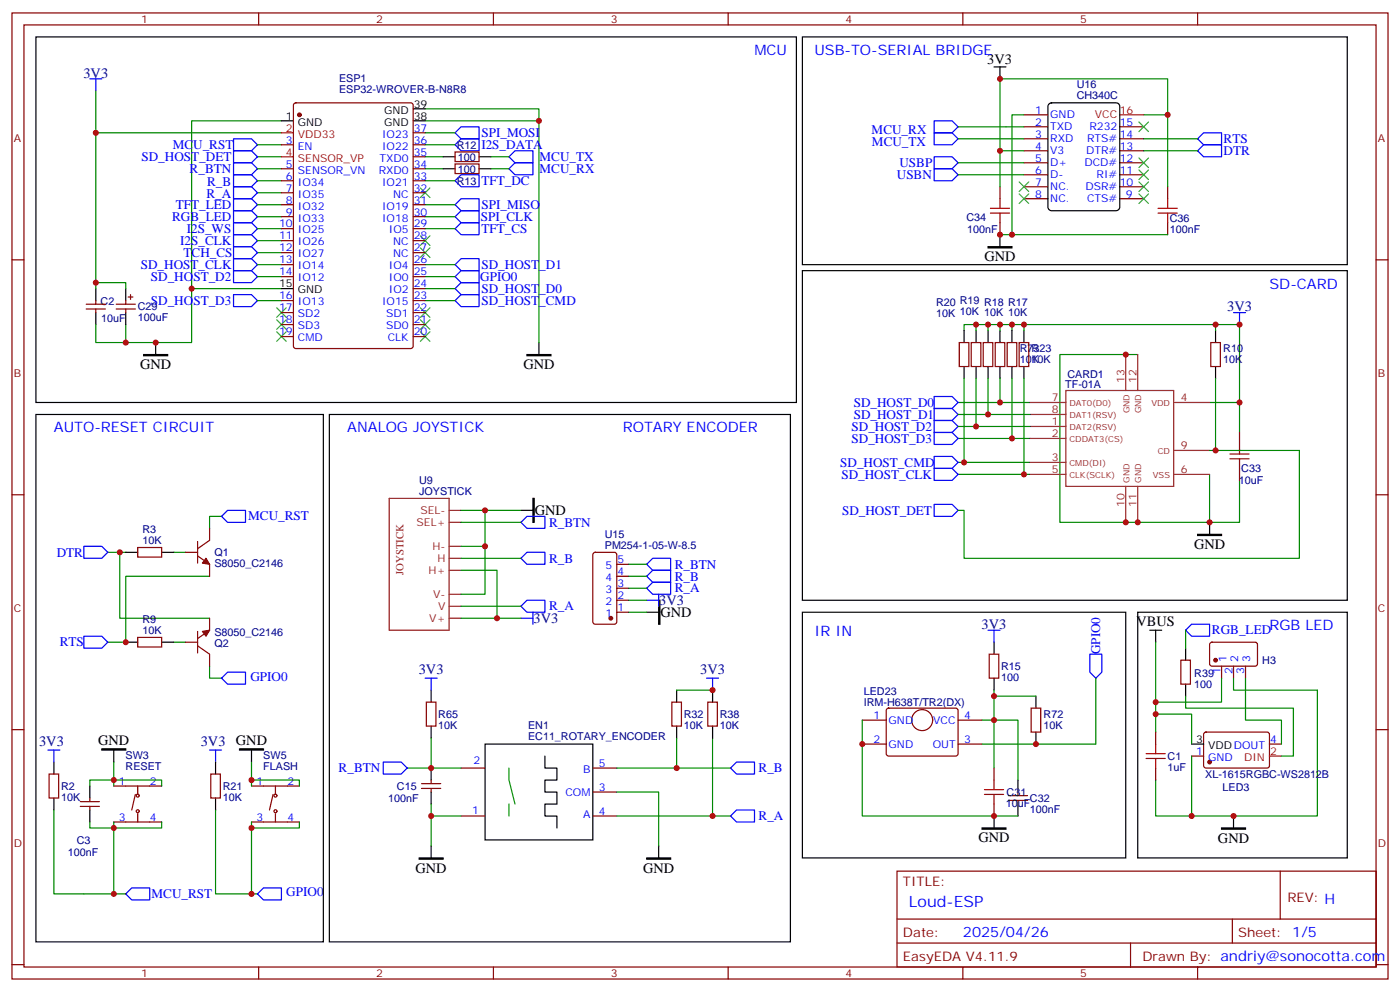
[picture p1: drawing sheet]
<svg xmlns="http://www.w3.org/2000/svg" width="412mm" height="292mm" viewBox="0 0 412 292" stroke-linecap="round" stroke-linejoin="round" font-family="sans-serif">
<g fill="none" stroke="#870000" stroke-width=".35">
<path d="M3.5 3.8h405.4v284.3h-405.4zM7.1 7.3h398.2v277.3h-398.2zM76.2 3.8v3.5M145.3 3.8v3.5M214.5 3.8v3.5M283.6 3.8v3.5M352.8 3.8v3.5M86.7 30.5l.4-.2h33.9l.7 .4v71.2l-.5 .6-34.1 .1-.6-.5-.1-71.1zM121.7 39.1h3.5M301.6 37.3h7.1M301.6 33.8h7.1M329.8 37.3h7.1"/>
<path d="M82.9 42.6h3.5M82.9 49.7h3.5M82.9 53.2h3.5M82.9 56.7h3.5M121.7 42.6h3.5M121.7 46.1h3.5M121.7 49.7h3.5M121.7 53.2h3.5M121.7 56.7h3.5M134.1 44.7h7v2.9h-7zM134.1 48.3h7v2.8h-7zM294.6 55v3.5"/>
<path d="M301.6 40.9h7.1M301.6 44.4h7.1M301.6 47.9h7.1M301.6 51.4h7.1M301.6 55h7.1M301.6 58.5h7.1M329.8 40.9h7.1M329.8 44.4h7.1M329.8 47.9h7.1M329.8 51.4h7.1M329.8 55h7.1M329.8 58.5h7.1"/>
<path d="M344 55v3.5M3.5 76.5h3.6M82.9 60.3h3.5M82.9 63.8h3.5M82.9 67.3h3.5M82.9 70.8h3.5M82.9 74.4h3.5M82.9 77.9h3.5M121.7 60.3h3.5M121.7 63.8h3.5M121.7 67.3h3.5M121.7 70.8h3.5"/>
<path d="M121.7 74.4h3.5M121.7 77.9h3.5M294.6 65.5v3.6M344 65.5v3.6M405.3 76.5h3.6M25.4 90.9h5.6M25.4 89.5h5.6M28.2 88.5v1M28.2 90.9v1.1M34.2 90.9h5.7M34.2 89.5h5.7M37 88.5v1"/>
<path d="M37 90.9v1.1M37.7 87.4h1.5M38.5 86.7v1.4M82.9 81.4h3.5M82.9 88.5h3.5M82.9 92h3.5M82.9 95.5h3.5M82.9 99.1h3.5M121.7 81.4h3.5M121.7 84.9h3.5M121.7 88.5h3.5M121.7 92h3.5"/>
<path d="M121.7 95.5h3.5M121.7 99.1h3.5M282.6 100.8h2.8v7.1h-2.8zM286.1 100.8h2.8v7.1h-2.8zM289.6 100.8h2.9v7.1h-2.9zM293.2 100.8h2.8v7.1h-2.8zM296.7 100.8h2.8v7.1h-2.8zM300.2 100.8h2.8v7.1h-2.8zM356.7 100.8h2.8v7.1h-2.8zM365.1 127.3v3.5M365.1 137.9v3.5M3.5 145.6h3.6"/>
<path d="M58.2 159.4v6.3M61.7 155.5v3.5l-3.5 2.5M405.3 145.6h3.6M40.6 161.1h7v2.9h-7zM54.7 162.6h3.5M58.2 163.6l3.5 2.5v3.5M174.9 162.8l.4-.2h5.7l.6 .4 .1 20-.5 .7h-5.9l-.6-.4-.1-20zM181.7 176.7h3.5M181.7 173.1h3.5M181.7 169.6h3.5M181.7 166.1h3.5M40.6 187.6h7v2.8h-7z"/>
<path d="M54.7 189h3.5M58.2 190.1l3.5 2.4v3.6M58.2 185.8v6.4M61.7 182v3.5l-3.5 2.5M181.7 180.2h3.5M291.4 192.5h2.8v7.1h-2.8zM347.8 194.3h2.9v7.1h-2.9zM356.5 189.2l.5-.2 13 .1 .4 .6v5.9l-.7 .5-13-.1-.4-.6v-5.7zM359.8 196.1v3.5M363.4 196.1v3.5M366.9 196.1v3.5M3.5 214.8h3.6"/>
<path d="M125.6 206.7h2.8v7h-2.8zM197.9 206.7h2.8v7h-2.8zM208.5 206.7h2.8v7h-2.8zM254 211.9h7.1M254 219h7.1M261.3 208.6l.5-.2 20 .1 .4 .6v13l-.7 .4h-20l-.4-.7v-12.7zM282.2 211.9h7.1M282.2 219h7.1M303.7 208.4h2.9v7.1h-2.9zM340.4 215.5v3.5M354.8 215.7l.4-.2h18.3l.4 .7v9.4l-.7 .5-18.2-.1-.5-.6v-9.2zM373.9 219h3.6"/>
<path d="M405.3 214.8h3.6M14.5 227.8h2.8v7.1h-2.8zM23.6 237.3h5.7M23.6 235.9h5.7M26.5 234.9v1M26.5 237.3v1.1M33.5 231.4h14.1M39.9 233.8l-1.1 4.6M40.6 231.4v2.4M40.6 239.5v2.4M62.1 227.8h2.8v7.1h-2.8zM74.1 231.4h14.1"/>
<path d="M80.4 233.8l-1 4.6M81.1 231.4v2.4M81.1 239.5v2.4M124.2 232.1h5.6M124.2 230.6h5.6M127 229.6v1M127 232.1v1M135.8 226.1h7.1M174.6 226.1h7.1M174.6 233.1h7.1M292.8 226.1v3.5M292.8 236.6v3.6"/>
<path d="M297 234.2h5.7M297 235.6h5.7M299.9 233.1v1.1M299.9 235.6v1M340.4 226.1v3.5M351 222.5h3.5M33.5 241.9h14.1M74.1 241.9h14.1M135.8 240.2h7.1M174.6 240.2h7.1M264.2 256.4h141.1v28.2h-141.1zM377.1 256.4v14.1"/>
<path d="M264.2 270.5h141.1M264.2 277.6h141.1M333 277.6v7M363 270.5v7.1M3.5 283.9h3.6M76.2 284.6v3.5M145.3 284.6v3.5M214.5 284.6v3.5M283.6 284.6v3.5M352.8 284.6v3.5M405.3 283.9h3.6"/>
<circle cx="271.6" cy="211.9" r="3.1"/>
<circle cx="40.6" cy="234.2" r=".44"/>
<circle cx="40.6" cy="238.8" r=".44"/>
<circle cx="81.1" cy="234.2" r=".44"/>
<circle cx="81.1" cy="238.8" r=".44"/>
</g>
<g fill="none" stroke="#00f" stroke-width=".35">
<path d="M26.5 23.2h3.5M28.2 23.2v3.5M134.1 39.1l1.7-1.8h5.3v3.6h-5.3zM275.2 39.1h5.3l1.7 1.8-1.7 1.7h-5.3zM275.2 35.6h5.3l1.7 1.7-1.7 1.8h-5.3zM354.5 39.1h5.3v3.5h-5.3l-1.7-1.7zM68.8 40.9h5.3l1.7 1.7-1.7 1.8h-5.3zM68.8 47.9h5.3l1.7 1.8-1.7 1.7h-5.3zM68.8 51.4h5.3l1.7 1.8-1.7 1.8h-5.3zM68.8 58.5h5.3l1.7 1.8-1.7 1.7h-5.3zM68.8 55h5.3l1.7 1.7-1.7 1.8h-5.3zM68.8 44.4h5.3l1.7 1.7-1.7 1.8h-5.3z"/>
<path d="M134.1 53.2l1.7-1.8h5.3v3.6h-5.3zM135.8 58.5h5.3v3.5h-5.3l-1.7-1.7zM135.8 40.9h5.3v3.5h-5.3l-1.7-1.8zM149.9 49.7l1.8-1.8h5.3v3.5h-5.3zM149.9 46.1l1.8-1.7h5.3v3.5h-5.3zM275.2 46.1h5.3l1.7 1.8-1.7 1.8h-5.3zM275.2 49.7h5.3l1.7 1.7-1.7 1.8h-5.3zM352.8 44.4l1.7-1.8h5.3v3.5h-5.3zM68.8 62h5.3l1.7 1.8-1.7 1.7h-5.3zM68.8 65.5h5.3l1.7 1.8-1.7 1.8h-5.3zM68.8 69.1h5.3l1.7 1.7-1.7 1.8h-5.3zM68.8 76.1h5.3l1.7 1.8-1.7 1.8h-5.3z"/>
<path d="M68.8 79.7h5.3l1.7 1.7-1.7 1.8h-5.3zM68.8 72.6h5.3l1.7 1.8-1.7 1.7h-5.3zM134.1 63.8l1.7-1.8h5.3v3.5h-5.3zM134.1 67.3l1.7-1.8h5.3v3.6h-5.3zM134.1 77.9l1.7-1.8h5.3v3.6h-5.3zM68.8 86.7h5.3l1.7 1.8-1.7 1.7h-5.3zM134.1 88.5l1.7-1.8h5.3v3.5h-5.3zM134.1 81.4l1.7-1.7h5.3v3.5h-5.3zM134.1 84.9l1.7-1.7h5.3v3.5h-5.3zM363.4 92h3.5M365.1 92v3.5M275.2 116.7h5.3l1.7 1.8-1.7 1.7h-5.3z"/>
<path d="M275.2 120.2h5.3l1.7 1.8-1.7 1.8h-5.3zM275.2 134.3h5.3l1.7 1.8-1.7 1.8h-5.3zM275.2 127.3h5.3l1.7 1.7-1.7 1.8h-5.3zM275.2 123.8h5.3l1.7 1.7-1.7 1.8h-5.3zM275.2 137.9h5.3l1.7 1.7-1.7 1.8h-5.3zM65.3 152l1.7-1.8h5.3v3.5h-5.3zM153.5 153.7l1.7-1.7h5.3v3.5h-5.3zM275.2 148.4h5.3l1.7 1.8-1.7 1.8h-5.3zM24.7 160.8h5.3l1.7 1.8-1.7 1.7h-5.3zM153.5 164.3l1.7-1.7h5.3v3.5h-5.3zM153.5 178.4l1.7-1.7h5.3v3.5h-5.3zM190.5 173.1l1.8-1.7h5.3v3.5h-5.3z"/>
<path d="M190.5 169.6l1.8-1.7h5.3v3.5h-5.3zM190.5 166.1l1.8-1.8h5.3v3.6h-5.3zM190.5 176.7h3.5M194 174.9v3.5M24.7 187.3h5.3l1.7 1.7-1.7 1.8h-5.3zM65.3 199.6l1.7-1.8h5.3v3.6h-5.3zM125.2 199.6h3.6M127 199.6v3.5M153.5 182h3.5M157 180.2v3.5M208.1 199.6h3.6M209.9 199.6v3.5"/>
<path d="M291 185.5h3.6M292.8 185.5v3.5M321 192.5h3.6v5.3l-1.8 1.8-1.8-1.8zM349.2 185.5l1.8-1.8h5.3v3.6h-5.3zM14.1 220.8h3.5M15.9 220.8v3.5M61.7 220.8h3.6M63.5 220.8v3.5M112.9 224.3h5.3l1.7 1.8-1.7 1.7h-5.3zM215.2 226.1l1.8-1.8h5.2v3.5h-5.2zM215.2 240.2l1.8-1.8h5.2v3.5h-5.2zM38.8 261.3h5.3v3.6h-5.3l-1.8-1.8z"/>
<path d="M77.6 261.3h5.3v3.6h-5.3l-1.8-1.8z"/>
</g>
<g fill="none" stroke="#008700" stroke-width=".35">
<path d="M28.2 26.7v12.4h54.7M28.2 39.1v45.8M82.9 35.6h-26.5v49.3M125.2 32h33.5v68.8M125.2 35.6h33.5M125.2 39.1h8.9M282.2 37.3h19.4M301.6 33.8h-3.5v35.3M336.9 33.8h7.1v-10.6h-49.4v21.2h7M344 33.8v21.2M75.8 46.1h7.1M75.8 49.7h7.1"/>
<path d="M75.8 42.6h7.1M75.8 53.2h7.1M75.8 56.7h7.1M125.2 46.1h5.3M125.2 49.7h5.3M125.2 42.6h8.9M125.2 53.2h8.9M144.6 46.1h5.3M144.6 49.7h5.3M282.2 40.9h19.4M282.2 47.9h19.4M282.2 51.4h19.4"/>
<path d="M294.6 44.4v10.6M336.9 40.9h15.9M336.9 44.4h15.9M75.8 60.3h7.1M75.8 63.8h7.1M75.8 67.3h7.1M75.8 70.8h7.1M75.8 74.4h7.1M75.8 77.9h7.1M125.2 60.3h8.9M125.2 63.8h8.9M125.2 67.3h8.9"/>
<path d="M125.2 77.9h8.9M294.6 69.1h49.4M28.2 83.2h8.8v1.7M28.2 95.5v5.3h8.8M75.8 81.4h7.1M75.8 88.5h7.1M82.9 84.9h-26.5v15.9h-19.4v-5.3M125.2 81.4h8.9M125.2 88.5h8.9M125.2 84.9h8.9M287.5 95.5v1.8M291 95.5v1.8"/>
<path d="M294.6 95.5v1.8M298.1 97.3v-1.8h67v23h-8.8M298.1 95.5h-14.1v1.8M301.6 95.5v1.8M358.1 95.5v1.8M282.2 118.5h21.2M284 111.4v24.7M287.5 111.4v14.1h15.9M291 111.4v10.6h12.4M294.6 111.4v7.1M298.1 111.4v17.6M301.6 111.4v28.2"/>
<path d="M335.1 104.4h-22.9v49.3h44.1v-14.1M358.1 111.4v21.2h-1.8M365.1 118.5v8.8M282.2 139.6h21.2M282.2 136.1h21.2M282.2 129h21.2M282.2 122h8.8M282.2 125.5h5.3M358.1 132.6h24.7v31.7h-98.8v-14.1h-1.8M65.3 152h-3.6v3.5M135.8 150.2h17.7M135.8 153.7h17.7"/>
<path d="M142.9 150.2v10.6h-7.1M365.1 141.4v12.3h-8.8M31.7 162.6h5.3M35.3 162.6v19.4h26.4M51.2 162.6h3.5M61.7 169.6h-24.7v19.4h-5.3M135.8 167.9h10.6v14.1M135.8 178.4h17.7M135.8 164.3h17.7M142.9 160.8v14.1h-7.1M185.2 176.7h5.3M185.2 173.1h5.3"/>
<path d="M185.2 169.6h5.3M185.2 166.1h5.3M51.2 189h3.5M61.7 196.1v3.5h3.6M135.8 182h17.7M185.2 180.2h5.3M322.8 199.6v19.4h-33.5M340.4 189v26.5M349.2 185.5v5.3M359.8 199.6v7.1h-19.4M363.4 199.6v3.5h24.7v37.1h-47.7v-10.6M366.9 199.6v12.3h10.6v7.1"/>
<path d="M127 217.2v8.9h8.8M199.3 217.2v8.9h-17.6M199.3 203.1h10.6M209.9 217.2v23h-28.2M254 211.9v28.3h45.9M289.3 211.9h10.6v17.7M292.8 204.9h12.4M292.8 203.1v23M340.4 210.2h10.6v8.8M349.2 204.9v3.5h31.8v14.1h-3.5M15.9 238.4v24.7h17.6v-21.2M26.5 231.4v-1.8h21.1v1.8"/>
<path d="M33.5 224.3v7.1M63.5 238.4v24.7h10.6M74.1 229.6h14.1v1.8M74.1 224.3v7.1M119.9 226.1h7.1M127 236.6v3.6M181.7 233.1h12.3v15.9M199.3 226.1h15.9M351 222.5v17.7M26.5 241.9v1.8h21.1v-1.8M74.1 241.9v21.2h1.7M88.2 241.9v1.8h-14.1"/>
<path d="M135.8 240.2h-8.8v8.8M209.9 240.2h5.3M33.5 263.1h3.5"/>
</g>
<g fill="none" stroke="#000" stroke-width=".35">
<path d="M10.6 10.9h224v107.6h-224zM236.4 10.9h160.5v67h-160.5zM292.8 19.7h3.5M294.6 19.7v3.5M82.9 35.6h3.5M121.7 32h3.5M121.7 35.6h3.5M308.9 30.7l.8-.4h19.1l.8 .4 .2 .6v29.7l-.4 .8-.6 .2h-19.1l-.8-.5-.2-.5v-29.7zM130.5 46.1h3.6M130.5 49.7h3.6M141.1 46.1h3.5M141.1 49.7h3.5"/>
<path d="M236.4 79.7h160.5v97h-160.5zM294.6 69.1v3.5M28.2 84.9v3.6M28.2 92v3.5M37 84.9v3.6M37 92v3.5M82.9 84.9h3.5M284 97.3v3.5M287.5 97.3v3.5M291 97.3v3.5M294.6 97.3v3.5M298.1 97.3v3.5"/>
<path d="M301.6 97.3v3.5M358.1 97.3v3.5M45.9 100.8v3.6M158.7 100.8v3.6M284 107.9v3.5M287.5 107.9v3.5M291 107.9v3.5M294.6 107.9v3.5M298.1 107.9v3.5M301.6 107.9v3.5M358.1 107.9v3.5M10.6 122h84.6v155.2h-84.6z"/>
<path d="M97 122h135.8v155.2h-135.8zM153.5 150.2h3.5M356.3 153.7v3.6M37 162.6h3.6M47.6 162.6h3.6M37 189h3.6M47.6 189h3.6M190.5 180.2h3.5M236.4 180.2h95.2v72.3h-95.2zM292.8 189v3.5M292.8 199.6v3.5M335.1 180.2h61.8v72.3h-61.8z"/>
<path d="M338.7 185.5h3.5M340.4 185.5v3.5M349.2 190.8v3.5M127 203.1v3.6M127 213.7v3.5M142.9 219h31.7v28.2h-31.7zM199.3 203.1v3.6M199.3 213.7v3.5M209.9 203.1v3.6M209.9 213.7v3.5M305.2 204.9v3.5M305.2 215.5v3.5"/>
<path d="M349.2 201.4v3.5M351 219h3.5M15.9 224.3v3.5M15.9 234.9v3.5M26.5 231.4v3.5M26.5 238.4v3.5M33.5 220.8v3.5M63.5 224.3v3.5M63.5 234.9v3.5M74.1 220.8v3.5M127 226.1v3.5M127 233.1v3.5"/>
<path d="M160.5 222.5v3.6h3.5v3.5h-3.5v3.5h3.5v3.5h-3.5v3.6h3.5v3.5M299.9 229.6v3.5M299.9 236.6v3.6M127 249v3.5M194 249v3.5M292.8 240.2v3.5M363.4 240.2v3.5"/>
</g>
<g fill="none" stroke="#3c3" stroke-width=".35">
<path d="M335.5 35.9l2.8 2.8M338.3 35.9l-2.8 2.8M123.8 55.3l2.8 2.8M126.6 55.3l-2.8 2.8M300.2 57.1l2.8 2.8M300.2 53.6l2.8 2.8M303 57.1l-2.8 2.8M303 53.6l-2.8 2.8M335.5 46.5l2.8 2.8M335.5 50l2.8 2.8M335.5 53.6l2.8 2.8M335.5 57.1l2.8 2.8"/>
<path d="M338.3 46.5l-2.8 2.8M338.3 50l-2.8 2.8M338.3 53.6l-2.8 2.8M338.3 57.1l-2.8 2.8M123.8 73l2.8 2.8M123.8 69.4l2.8 2.8M126.6 73l-2.8 2.8M126.6 69.4l-2.8 2.8M81.5 97.6l2.8 2.9M81.5 94.1l2.8 2.8M81.5 90.6l2.8 2.8M84.3 97.6l-2.8 2.9"/>
<path d="M84.3 94.1l-2.8 2.8M84.3 90.6l-2.8 2.8M123.8 90.6l2.8 2.8M123.8 94.1l2.8 2.8M123.8 97.6l2.8 2.9M126.6 90.6l-2.8 2.8M126.6 94.1l-2.8 2.8M126.6 97.6l-2.8 2.9"/>
</g>
<path d="M291 72.6h7.1v.4h-7.1zM42.3 104.4h7.1v.3h-7.1zM155.2 104.4h7.1v.3h-7.1zM157 146.7h.3v7h-.3zM352.8 157.3h7v.3h-7zM194 176.7h.4v7h-.4zM30 220.4h7v.4h-7zM70.6 220.4h7v.4h-7zM123.5 252.5h7v.4h-7zM190.5 252.5h7.1v.4h-7.1zM289.3 243.7h7v.4h-7zM359.8 243.7h7.1v.4h-7.1z" fill="#000" stroke="#000" stroke-width=".35"/>
<g fill="none" stroke="#a10000" stroke-width=".35">
<path d="M294.6 58.5v2.8M344 58.5v2.8M291.7 62.7h5.7M291.7 61.3h5.7M294.6 62.7v2.8M341.1 62.7h5.7M341.1 61.3h5.7M344 62.7v2.8M362.3 135h5.6M362.3 133.6h5.6M365.1 130.8v2.8M365.1 135v2.9"/>
<path d="M340.4 219v2.8M290 233.8h5.6M290 232.4h5.6M292.8 229.6v2.8M292.8 233.8v2.8M337.6 223.2h5.7M337.6 221.8h5.7M340.4 223.2v2.9"/>
</g>
<g fill="none" stroke="#8c2424" stroke-width=".35">
<path d="M303.4 118.5h10.6M314 114.9h31.7v28.3h-31.7zM331.6 104.4v10.5M335.1 104.4v10.5M345.7 118.5h10.6M303.4 125.5h10.6M303.4 129h10.6M303.4 136.1h10.6M303.4 139.6h10.6M303.4 122h10.6M345.7 139.6h10.6M345.7 132.6h10.6"/>
<path d="M114.7 146.7h17.6v38.8h-17.6zM132.3 153.7h3.5M132.3 150.2h3.5M331.6 143.2v10.5M335.1 143.2v10.5M132.3 178.4h3.5M132.3 174.9h3.5M132.3 167.9h3.5M132.3 164.3h3.5M132.3 160.8h3.5M132.3 182h3.5"/>
</g>
<path d="M149.9 226.1v3.5l1.8 7M149.9 236.6v3.6" fill="none" stroke="#0c0" stroke-width=".35"/>
<g fill="#870000" stroke="#870000" stroke-width=".35">
<path d="M59.6 185.8l2.1-.3-1 1.8z"/>
<path d="M60.7 164.3l1 1.8-2.1-.4z"/>
<circle cx="358.1" cy="194.3" r=".53"/>
<circle cx="179.9" cy="182" r=".53"/>
<circle cx="356.3" cy="224.3" r=".53"/>
<circle cx="88.2" cy="33.8" r=".53"/>
</g>
<path d="M82.9 39.1h3.5M329.8 33.8h7.1M82.9 46.1h3.5M373.9 222.5h3.6" fill="none" stroke="#f00" stroke-width=".35"/>
<g fill="#c00">
<circle cx="56.4" cy="84.9" r=".88"/>
<circle cx="158.8" cy="35.6" r=".88"/>
<circle cx="335.1" cy="153.7" r=".88"/>
<circle cx="365.1" cy="118.5" r=".88"/>
<circle cx="356.3" cy="153.7" r=".88"/>
<circle cx="292.8" cy="240.2" r=".88"/>
<circle cx="254" cy="219" r=".88"/>
<circle cx="292.8" cy="211.9" r=".88"/>
<circle cx="127" cy="240.2" r=".88"/>
<circle cx="209.9" cy="240.2" r=".88"/>
<circle cx="199.3" cy="226.1" r=".88"/>
<circle cx="45.9" cy="100.8" r=".88"/>
<circle cx="28.2" cy="83.2" r=".88"/>
<circle cx="28.2" cy="39.1" r=".88"/>
<circle cx="305.2" cy="219" r=".88"/>
<circle cx="292.8" cy="204.9" r=".88"/>
<circle cx="331.6" cy="104.4" r=".88"/>
<circle cx="331.6" cy="153.7" r=".88"/>
<circle cx="298.1" cy="129" r=".88"/>
<circle cx="209.9" cy="203.1" r=".88"/>
<circle cx="127" cy="226.1" r=".88"/>
<circle cx="142.9" cy="150.2" r=".88"/>
<circle cx="142.9" cy="160.8" r=".88"/>
<circle cx="146.4" cy="182" r=".88"/>
<circle cx="365.1" cy="95.5" r=".88"/>
<circle cx="298.1" cy="95.5" r=".88"/>
<circle cx="294.6" cy="95.5" r=".88"/>
<circle cx="291" cy="95.5" r=".88"/>
<circle cx="287.5" cy="95.5" r=".88"/>
<circle cx="294.6" cy="118.5" r=".88"/>
<circle cx="284" cy="136.1" r=".88"/>
<circle cx="294.6" cy="23.2" r=".88"/>
<circle cx="294.6" cy="44.4" r=".88"/>
<circle cx="294.6" cy="69.1" r=".88"/>
<circle cx="344" cy="33.8" r=".88"/>
<circle cx="298.1" cy="69.1" r=".88"/>
<circle cx="35.3" cy="162.6" r=".88"/>
<circle cx="37" cy="189" r=".88"/>
<circle cx="33.5" cy="229.6" r=".88"/>
<circle cx="74.1" cy="229.6" r=".88"/>
<circle cx="74.1" cy="243.7" r=".88"/>
<circle cx="33.5" cy="243.7" r=".88"/>
<circle cx="33.5" cy="263.1" r=".88"/>
<circle cx="74.1" cy="263.1" r=".88"/>
<circle cx="37" cy="100.8" r=".88"/>
<circle cx="291" cy="122" r=".88"/>
<circle cx="287.5" cy="125.5" r=".88"/>
<circle cx="340.4" cy="210.2" r=".88"/>
<circle cx="363.4" cy="240.2" r=".88"/>
<circle cx="351" cy="240.2" r=".88"/>
<circle cx="340.4" cy="206.7" r=".88"/>
<circle cx="358.1" cy="132.6" r=".88"/>
<circle cx="358.1" cy="95.5" r=".88"/>
<circle cx="301.6" cy="95.5" r=".88"/>
<circle cx="301.6" cy="139.6" r=".88"/>
</g>
<text font-size="4.6" fill="#00f" x="267.8" y="267">Loud-ESP</text>
<g font-size="4.2" fill="#00f">
<text x="222.2" y="16.2">MCU</text>
<text x="239.9" y="16.2">USB-TO-SERIAL BRIDGE</text>
<text x="373.9" y="84.9">SD-CARD</text>
<text x="15.9" y="127.3">AUTO-RESET CIRCUIT</text>
<text x="102.3" y="127.3">ANALOG JOYSTICK</text>
<text x="183.4" y="127.3">ROTARY ENCODER</text>
<text x="373.9" y="185.5">RGB LED</text>
<text x="239.9" y="187.3">IR IN</text>
<text x="283.6" y="275.8">2025/04/26</text>
</g>
<g font-size="4.2" fill="#000080">
<text x="24.6" y="22.9">3V3</text>
<text x="361.5" y="91.7">3V3</text>
<text x="194.2" y="178.1">3V3</text>
<text x="157.2" y="183.4">3V3</text>
<text x="289.2" y="185.1">3V3</text>
<text x="123.4" y="198.4">3V3</text>
<text x="206.3" y="198.4">3V3</text>
<text x="11.5" y="219.7">3V3</text>
<text x="59.2" y="219.7">3V3</text>
</g>
<g font-size="4.2">
<text x="290.8" y="19">3V3</text>
<text x="290" y="76.9">GND</text>
<text x="41.3" y="108.7">GND</text>
<text x="154.2" y="108.7">GND</text>
<text x="157.5" y="151.6">GND</text>
<text x="351.7" y="161.6">GND</text>
<text x="194.6" y="181.6">GND</text>
<text x="334.8" y="184.2">VBUS</text>
<text x="28.9" y="219.3">GND</text>
<text x="69.5" y="219.3">GND</text>
<text x="288.2" y="247.9">GND</text>
<text x="358.8" y="248.1">GND</text>
<text x="122.4" y="256.8">GND</text>
<text x="189.4" y="256.8">GND</text>
</g>
<g font-size="3.9" fill="#00f">
<text x="141.8" y="40.3">SPI_MOSI</text>
<text x="256.8" y="39.5">MCU_RX</text>
<text x="360.4" y="42">RTS</text>
<text x="41.7" y="47.4">SD_HOST_DET</text>
<text x="50.9" y="43.9">MCU_RST</text>
<text x="141.8" y="43.8">I2S_DATA</text>
<text x="159" y="47.3">MCU_TX</text>
<text x="256.9" y="42.9">MCU_TX</text>
<text x="360.4" y="45.5">DTR</text>
<text x="55.9" y="50.9">R_BTN</text>
<text x="159" y="50.8">MCU_RX</text>
<text x="264.2" y="52.7">USBN</text>
<text x="264.9" y="49.3">USBP</text>
<text x="60.8" y="58.3">R_A</text>
<text x="61" y="54.8">R_B</text>
<text x="141.8" y="54.5">TFT_DC</text>
<text x="50.7" y="65.1">RGB_LED</text>
<text x="51.7" y="61.5">TFT_LED</text>
<text x="141.7" y="65">SPI_CLK</text>
<text x="141.8" y="61.4">SPI_MISO</text>
<text x="55" y="68.6">I2S_WS</text>
<text x="141.8" y="68.6">TFT_CS</text>
<text x="53.1" y="72.1">I2S_CLK</text>
<text x="54.1" y="75.6">TCH_CS</text>
<text x="41.5" y="79.2">SD_HOST_CLK</text>
<text x="44.5" y="82.7">SD_HOST_D2</text>
<text x="141.5" y="82.7">GPIO0</text>
<text x="141.8" y="79.1">SD_HOST_D1</text>
<text x="44.5" y="89.7">SD_HOST_D3</text>
<text x="141.8" y="89.7">SD_HOST_CMD</text>
<text x="141.8" y="86.1">SD_HOST_D0</text>
<text x="251.5" y="119.7">SD_HOST_D0</text>
<text x="251.5" y="123.3">SD_HOST_D1</text>
<text x="250.8" y="130.3">SD_HOST_D3</text>
<text x="250.8" y="126.8">SD_HOST_D2</text>
<text x="247.5" y="137.4">SD_HOST_CMD</text>
<text x="247.8" y="140.9">SD_HOST_CLK</text>
<text x="73.1" y="153.1">MCU_RST</text>
<text x="161.7" y="155">R_BTN</text>
<text x="248" y="151.5">SD_HOST_DET</text>
<text x="16.7" y="163.8">DTR</text>
<text x="161.7" y="165.6">R_B</text>
<text x="198.8" y="167.4">R_BTN</text>
<text x="198.8" y="170.9">R_B</text>
<text x="161.7" y="179.7">R_A</text>
<text x="198.8" y="174.4">R_A</text>
<text x="17.6" y="190.3">RTS</text>
<text x="357" y="186.7">RGB_LED</text>
<text x="324.1" y="192.6" transform="rotate(-90 324.1 192.6)">GPIO0</text>
<text x="73.8" y="200.3">GPIO0</text>
<text x="99.8" y="227.3">R_BTN</text>
<text x="223.5" y="227.3">R_B</text>
<text x="223.5" y="241.4">R_A</text>
<text x="84.3" y="263.8">GPIO0</text>
<text x="44.7" y="264.3">MCU_RST</text>
</g>
<g font-size="3.9" fill="#800">
<text x="266" y="260.6">TITLE:</text>
<text x="379.2" y="265.6">REV: H</text>
<text x="266" y="275.8">Date:</text>
<text x="364.8" y="275.8">Sheet: 1/5</text>
<text x="266" y="282.9">EasyEDA V4.11.9</text>
<text x="336.5" y="282.9">Drawn By: andriy@sonocotta.com</text>
</g>
<g font-size="3.2" fill="#800">
<text x="41.6" y="6.8">1</text>
<text x="110.8" y="6.8">2</text>
<text x="179.9" y="6.8">3</text>
<text x="249.1" y="6.8">4</text>
<text x="318.2" y="6.8">5</text>
<text x="4.1" y="41.9">A</text>
<text x="405.9" y="41.9">A</text>
<text x="4.1" y="111.1">B</text>
<text x="405.9" y="111.1">B</text>
<text x="4.1" y="180.2">C</text>
<text x="405.9" y="180.2">C</text>
<text x="4.1" y="249.3">D</text>
<text x="405.9" y="249.3">D</text>
<text x="41.6" y="287.6">1</text>
<text x="110.8" y="287.6">2</text>
<text x="179.9" y="287.6">3</text>
<text x="249.1" y="287.6">4</text>
<text x="318.2" y="287.6">5</text>
</g>
<g font-size="3.2" fill="#000080">
<text x="99.9" y="27.4">ESP32-WROVER-B-N8R8</text>
<text x="99.9" y="24.3">ESP1</text>
<text x="317.2" y="29.2">CH340C</text>
<text x="317.2" y="26">U16</text>
<text x="134.6" y="43.7">R12</text>
<text x="134.8" y="47.3">100</text>
<text x="134.8" y="50.8">100</text>
<text x="134.6" y="54.3">R13</text>
<text x="284.7" y="64.9">C34</text>
<text x="344.6" y="65.2">C36</text>
<text x="284.9" y="68.4">100nF</text>
<text x="344.6" y="68.5">100nF</text>
<text x="29.6" y="89.6">C2</text>
<text x="275.8" y="90">R20 R19 R18 R17</text>
<text x="29.8" y="94.9">10uF</text>
<text x="40.6" y="94.6">100uF</text>
<text x="40.6" y="91.4">C29</text>
<text x="275.8" y="93.2">10K 10K 10K 10K</text>
<text x="300.4" y="106.9">10K</text>
<text x="300.4" y="103.7">R73</text>
<text x="303.9" y="106.9">10K</text>
<text x="303.9" y="103.7">R23</text>
<text x="360.3" y="106.9">10K</text>
<text x="360.3" y="103.7">R10</text>
<text x="314.4" y="111.2">CARD1</text>
<text x="313.8" y="114.3">TF-01A</text>
<text x="123.5" y="142.4">U9</text>
<text x="364.9" y="142.6">10uF</text>
<text x="365.6" y="139">C33</text>
<text x="123.5" y="145.6">JOYSTICK</text>
<text x="42" y="160.1">10K</text>
<text x="42" y="157">R3</text>
<text x="178.2" y="161.5">PM254-1-05-W-8.5</text>
<text x="178.2" y="158.2">U15</text>
<text x="63.1" y="166.8">S8050_C2146</text>
<text x="63.1" y="163.6">Q1</text>
<text x="42" y="183.5">R9</text>
<text x="42" y="186.5">10K</text>
<text x="63.1" y="187.3">S8050_C2146</text>
<text x="63.1" y="190.4">Q2</text>
<text x="294.9" y="197.1">R15</text>
<text x="371.8" y="195.5">H3</text>
<text x="294.9" y="200.3">100</text>
<text x="351.8" y="202.5">100</text>
<text x="351.8" y="199.3">R39</text>
<text x="254.4" y="207.8">IRM-H638T/TR2(DX)</text>
<text x="254.4" y="204.5">LED23</text>
<text x="129.1" y="214.5">10K</text>
<text x="129.1" y="211.3">R65</text>
<text x="155.5" y="214.6">EN1</text>
<text x="201.4" y="214.5">10K</text>
<text x="201.4" y="211.3">R32</text>
<text x="212" y="214.5">10K</text>
<text x="212" y="211.3">R38</text>
<text x="307.4" y="214.5">10K</text>
<text x="307.4" y="211.3">R72</text>
<text x="155.5" y="217.9">EC11_ROTARY_ENCODER</text>
<text x="37" y="226.7">RESET</text>
<text x="37" y="223.3">SW3</text>
<text x="77.6" y="226.7">FLASH</text>
<text x="77.6" y="223.3">SW5</text>
<text x="344" y="226.8">1uF</text>
<text x="344" y="223.7">C1</text>
<text x="18" y="232.5">R2</text>
<text x="65.6" y="232.5">R21</text>
<text x="116.9" y="232.5">C15</text>
<text x="355" y="229">XL-1615RGBC-WS2812B</text>
<text x="360.1" y="232.9">LED3</text>
<text x="18" y="235.7">10K</text>
<text x="65.6" y="235.7">10K</text>
<text x="114.4" y="236.1">100nF</text>
<text x="296.3" y="237.4">10uF</text>
<text x="296.5" y="234.2">C31</text>
<text x="303.4" y="239.2">100nF</text>
<text x="303.4" y="236">C32</text>
<text x="20" y="251.9">100nF</text>
<text x="22.6" y="248.4">C3</text>
</g>
<g font-size="3.2">
<text x="84.2" y="35.2">1</text>
<text x="113.1" y="33.4">GND</text>
<text x="121.9" y="31.7">39</text>
<text x="121.9" y="35.2">38</text>
<text x="87.7" y="37">GND</text>
<text x="113.1" y="37">GND</text>
<text x="82.2" y="84.6">15</text>
<text x="87.7" y="86.4">GND</text>
<text x="352.3" y="218.7">3</text>
<text x="355.8" y="220.4">VDDDOUT</text>
</g>
<g font-size="3.2" fill="#00f">
<text x="304.9" y="33.4">1</text>
<text x="309.4" y="34.9">GND</text>
<text x="112.5" y="40.5">IO23</text>
<text x="121.9" y="38.7">37</text>
<text x="304.9" y="40.5">3</text>
<text x="304.9" y="37">2</text>
<text x="309.4" y="41.9">RXD</text>
<text x="309.4" y="38.4">TXD</text>
<text x="320.2" y="41.9">RTS#</text>
<text x="320.9" y="38.4">R232</text>
<text x="329.8" y="37">15</text>
<text x="329.8" y="40.5">14</text>
<text x="84.2" y="42.3">3</text>
<text x="87.7" y="44">EN</text>
<text x="111.8" y="47.6">TXD0</text>
<text x="112.5" y="44">IO22</text>
<text x="121.9" y="42.3">36</text>
<text x="121.9" y="45.8">35</text>
<text x="304.9" y="47.6">5</text>
<text x="304.9" y="44">4</text>
<text x="309.4" y="45.4">V3</text>
<text x="319.9" y="45.4">DTR#</text>
<text x="329.8" y="44">13</text>
<text x="329.8" y="47.6">12</text>
<text x="84.2" y="52.8">6</text>
<text x="84.2" y="49.3">5</text>
<text x="87.7" y="51.1">SENSOR_VN</text>
<text x="111.6" y="51.1">RXD0</text>
<text x="121.9" y="49.3">34</text>
<text x="121.9" y="52.8">33</text>
<text x="304.9" y="51.1">6</text>
<text x="309.4" y="52.5">D-</text>
<text x="309.4" y="49">D+</text>
<text x="319.4" y="49">DCD#</text>
<text x="323" y="52.5">RI#</text>
<text x="329.8" y="51.1">11</text>
<text x="84.2" y="59.9">8</text>
<text x="84.2" y="56.4">7</text>
<text x="87.7" y="58.1">IO35</text>
<text x="87.7" y="54.6">IO34</text>
<text x="112.5" y="54.6">IO21</text>
<text x="115.8" y="58.1">NC</text>
<text x="121.9" y="56.4">32</text>
<text x="121.9" y="59.9">31</text>
<text x="304.9" y="58.1">8</text>
<text x="304.9" y="54.6">7</text>
<text x="309.4" y="59.5">NC.</text>
<text x="309.4" y="56">NC.</text>
<text x="319.7" y="56">DSR#</text>
<text x="320.2" y="59.5">CTS#</text>
<text x="329.8" y="54.6">10</text>
<text x="331.6" y="58.1">9</text>
<text x="84.2" y="63.4">9</text>
<text x="87.7" y="65.2">IO33</text>
<text x="87.7" y="61.7">IO32</text>
<text x="112.5" y="61.7">IO19</text>
<text x="112.5" y="65.2">IO18</text>
<text x="121.9" y="63.4">30</text>
<text x="82.2" y="70.5">11</text>
<text x="82.2" y="67">10</text>
<text x="87.7" y="68.7">IO25</text>
<text x="114.6" y="68.7">IO5</text>
<text x="121.9" y="67">29</text>
<text x="121.9" y="70.5">28</text>
<text x="82.2" y="77.5">13</text>
<text x="82.2" y="74">12</text>
<text x="87.7" y="75.8">IO27</text>
<text x="87.7" y="72.2">IO26</text>
<text x="115.8" y="72.2">NC</text>
<text x="115.8" y="75.8">NC</text>
<text x="121.9" y="74">27</text>
<text x="121.9" y="77.5">26</text>
<text x="82.2" y="81.1">14</text>
<text x="87.7" y="82.8">IO12</text>
<text x="87.7" y="79.3">IO14</text>
<text x="114.6" y="79.3">IO4</text>
<text x="114.6" y="82.8">IO0</text>
<text x="121.9" y="81.1">25</text>
<text x="82.2" y="88.1">16</text>
<text x="87.7" y="89.9">IO13</text>
<text x="112.5" y="89.9">IO15</text>
<text x="114.6" y="86.4">IO2</text>
<text x="121.9" y="84.6">24</text>
<text x="121.9" y="88.1">23</text>
<text x="82.2" y="95.2">18</text>
<text x="82.2" y="91.7">17</text>
<text x="87.7" y="93.4">SD2</text>
<text x="113.8" y="93.4">SD1</text>
<text x="121.9" y="91.7">22</text>
<text x="121.9" y="95.2">21</text>
<text x="82.2" y="98.7">19</text>
<text x="87.7" y="100.5">CMD</text>
<text x="87.7" y="96.9">SD3</text>
<text x="113.8" y="96.9">SD0</text>
<text x="114.2" y="100.5">CLK</text>
<text x="121.9" y="98.7">20</text>
<text x="178.4" y="167.5">5</text>
<text x="181.9" y="165.7">5</text>
<text x="178.4" y="171">4</text>
<text x="181.9" y="172.8">3</text>
<text x="181.9" y="169.3">4</text>
<text x="178.4" y="178.1">2</text>
<text x="178.4" y="174.6">3</text>
<text x="181.9" y="179.8">1</text>
<text x="181.9" y="176.3">2</text>
<text x="178.4" y="181.6">1</text>
<text x="361.2" y="194.8" transform="rotate(-90 361.2 194.8)">1</text>
<text x="364.8" y="194.8" transform="rotate(-90 364.8 194.8)">2</text>
<text x="368.3" y="194.8" transform="rotate(-90 368.3 194.8)">3</text>
<text x="359.5" y="198.3" transform="rotate(-90 359.5 198.3)">1</text>
<text x="363" y="198.3" transform="rotate(-90 363 198.3)">2</text>
<text x="366.5" y="198.3" transform="rotate(-90 366.5 198.3)">3</text>
<text x="257.3" y="211.6">1</text>
<text x="261.8" y="213">GND</text>
<text x="274.9" y="213">VCC</text>
<text x="284" y="211.6">4</text>
<text x="257.3" y="218.7">2</text>
<text x="261.8" y="220.1">GND</text>
<text x="274.7" y="220.1">OUT</text>
<text x="284" y="218.7">3</text>
<text x="374.1" y="218.7">4</text>
<text x="139.4" y="225">2</text>
<text x="171.7" y="227.5">B</text>
<text x="176.4" y="225.7">5</text>
<text x="352.3" y="222.2">1</text>
<text x="355.8" y="223.9">GND</text>
<text x="35" y="231">1</text>
<text x="44.1" y="231">2</text>
<text x="75.6" y="231">1</text>
<text x="84.7" y="231">2</text>
<text x="176.4" y="232.8">3</text>
<text x="139.1" y="239.5">1</text>
<text x="166.5" y="234.2">COM</text>
<text x="176.4" y="239.8">4</text>
<text x="35" y="241.6">3</text>
<text x="44.1" y="241.6">4</text>
<text x="75.6" y="241.6">3</text>
<text x="84.7" y="241.6">4</text>
<text x="171.7" y="240.9">A</text>
</g>
<g font-size="3.2" fill="#f00">
<text x="322.5" y="34.9">VCC</text>
<text x="329.8" y="33.4">16</text>
<text x="84.2" y="38.7">2</text>
<text x="87.7" y="40.5">VDD33</text>
<text x="84.2" y="45.8">4</text>
<text x="87.7" y="47.6">SENSOR_VP</text>
<text x="366.5" y="223.9">DIN</text>
<text x="374.1" y="222.2">2</text>
</g>
<g font-size="3.2" fill="#8d2323">
<text x="331.3" y="112.8" transform="rotate(-90 331.3 112.8)">13</text>
<text x="334.8" y="112.8" transform="rotate(-90 334.8 112.8)">12</text>
<text x="309.8" y="118.1">7</text>
<text x="347.8" y="118.1">4</text>
<text x="309.8" y="125.2">1</text>
<text x="309.8" y="121.6">8</text>
<text x="309.8" y="128.7">2</text>
<text x="309.8" y="135.7">3</text>
<text x="347.8" y="132.2">9</text>
<text x="309.8" y="139.3">5</text>
<text x="347.8" y="139.3">6</text>
<text x="331.3" y="149.3" transform="rotate(-90 331.3 149.3)">10</text>
<text x="334.8" y="149.3" transform="rotate(-90 334.8 149.3)">11</text>
<text x="122.7" y="154.8">SEL+</text>
<text x="123.8" y="151.3">SEL-</text>
<text x="127.4" y="161.9">H-</text>
<text x="128.8" y="165.4">H</text>
<text x="118.8" y="169.3" transform="rotate(-90 118.8 169.3)">JOYSTICK</text>
<text x="126.3" y="168.9">H+</text>
<text x="127.6" y="176">V-</text>
<text x="129.1" y="179.5">V</text>
<text x="126.5" y="183">V+</text>
</g>
<g font-size="2.5" fill="#8d2323">
<text x="315" y="119.5">DAT0(D0)</text>
<text x="339.2" y="119.5">VDD</text>
<text x="315" y="123">DAT1(RSV)</text>
<text x="332.7" y="121.7" transform="rotate(-90 332.7 121.7)">GND</text>
<text x="336.2" y="121.7" transform="rotate(-90 336.2 121.7)">GND</text>
<text x="315" y="126.6">DAT2(RSV)</text>
<text x="315" y="130.1">CDDAT3(CS)</text>
<text x="315" y="137.2">CMD(DI)</text>
<text x="341" y="133.6">CD</text>
<text x="315" y="140.7">CLK(SCLK)</text>
<text x="332.7" y="142.1" transform="rotate(-90 332.7 142.1)">GND</text>
<text x="336.2" y="142.1" transform="rotate(-90 336.2 142.1)">GND</text>
<text x="339.6" y="140.7">VSS</text>
</g>
</svg>
